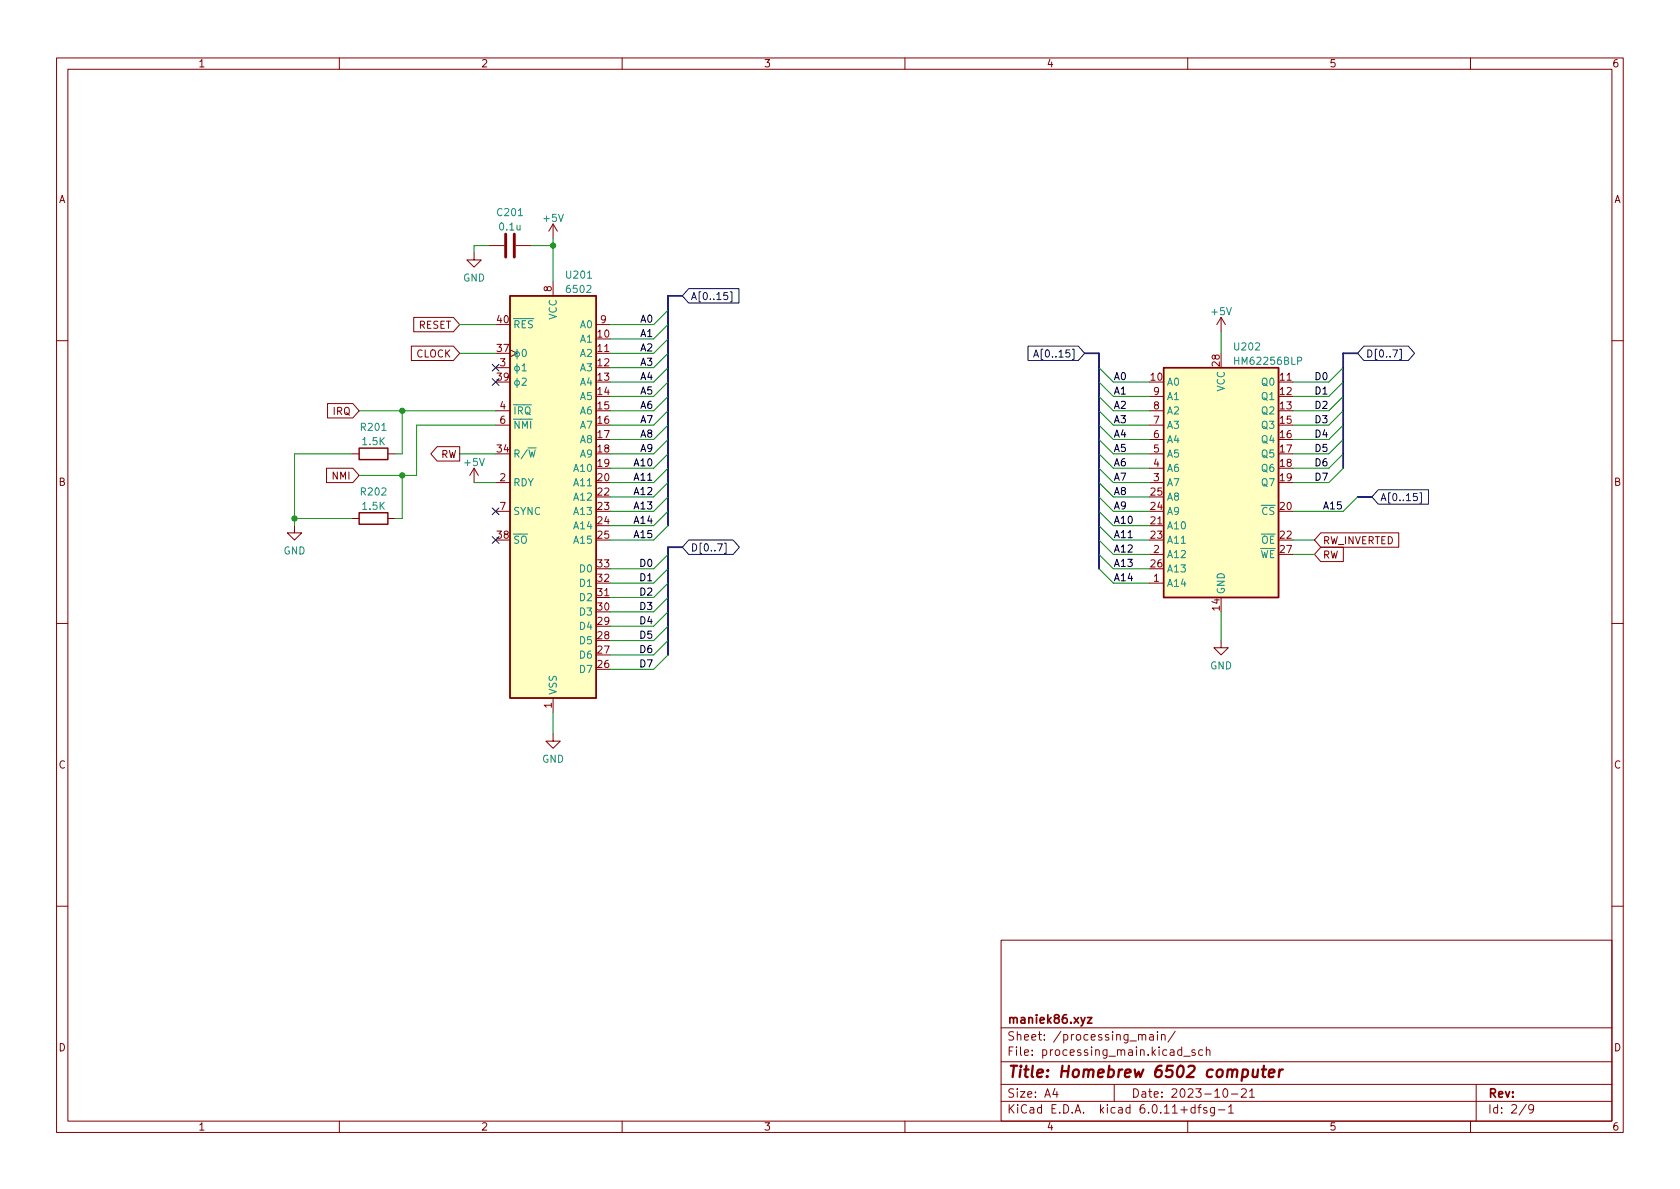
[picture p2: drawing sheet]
<svg xmlns="http://www.w3.org/2000/svg" width="297mm" height="210mm" viewBox="0 0 297 210" stroke-linecap="round" stroke-linejoin="round" font-family="sans-serif">
<g fill="none" stroke="#840000" stroke-width=".18">
<path d="M10 10.2h277v190.1h-277zM12 12.2h273v186.1h-273zM60 10.2v2M110 10.2v2M160 10.2v2M210 10.2v2M260 10.2v2M97.8 39.6l-.8 1.3M97.8 39.6v2.6M97.8 39.6l.8 1.3M73.2 56.1h7l1.1 1.3-1.1 1.3h-7zM83.8 44.7v1.3h1.3l-1.3 1.2-1.3-1.2h1.3"/>
<path d="M86.4 43.4h2.8M87.6 57.4h2.6M91.2 43.4h2.8M97.8 49.8v2.5M105.4 59.9h2.5M105.4 57.4h2.5M215.9 56.1v2.6M215.9 56.1l-.8 1.3M215.9 56.1l.8 1.3M10 60.2h2M57.9 71.4h4.5l1.1 1.2-1.1 1.3h-4.5zM72.7 61.2h7.5l1.1 1.3-1.1 1.2h-7.5z"/>
<path d="M77.3 79h4v2.5h-4l-1.1-1.2zM87.6 67.6h2.6M87.6 72.6h2.6M87.6 75.2h2.6M87.6 62.5h2.6M87.6 65h2.6M90.2 61.8l1.2 .7-1.2 .6M105.4 67.6h2.5M105.4 70.1h2.5M105.4 72.6h2.5M105.4 75.2h2.5M105.4 77.7h2.5"/>
<path d="M105.4 62.5h2.5M105.4 65h2.5M106.9 62.2h.7M203.2 67.6h2.5M203.2 70.1h2.5M203.2 72.6h2.5M203.2 75.2h2.5M203.2 77.7h2.5M215.9 62.5v2.5M226.1 67.6h2.5M226.1 70.1h2.5M226.1 72.6h2.5"/>
<path d="M226.1 75.2h2.5M226.1 77.7h2.5M227.6 67.2h.7M285 60.2h2M52.1 93v1.2h1.2l-1.2 1.3-1.3-1.3h1.3M57.7 82.8h4.7l1.1 1.3-1.1 1.2h-4.7zM62.2 80.3h1.3M62.2 91.7h1.3M68.6 80.3h1.2M68.6 91.7h1.2M83.8 82.8l-.7 1.3M83.8 82.8v2.5"/>
<path d="M83.8 82.8l.8 1.3M87.6 80.3h2.6M87.6 85.3h2.6M87.6 90.4h2.6M87.6 95.5h2.6M105.4 80.3h2.5M105.4 82.8h2.5M105.4 85.3h2.5M105.4 90.4h2.5M105.4 93h2.5M105.4 95.5h2.5M105.4 87.9h2.5"/>
<path d="M203.2 80.3h2.5M203.2 82.8h2.5M203.2 85.3h2.5M203.2 98h2.5M203.2 90.4h2.5M203.2 93h2.5M203.2 95.5h2.5M203.2 87.9h2.5M204.7 92.6h.7M226.1 80.3h2.5M226.1 82.8h2.5M226.1 85.3h2.5"/>
<path d="M226.1 98h2.5M226.1 90.4h2.5M226.1 95.5h2.5M233.5 96.8h4v2.5h-4l-1.1-1.3zM233.5 94.2h13.8v2.6h-13.8l-1.1-1.3zM10 110.2h2M105.4 103.1h2.5M105.4 100.6h2.5M105.4 118.4h2.5M105.4 115.8h2.5M105.4 113.3h2.5M105.4 110.7h2.5"/>
<path d="M105.4 108.2h2.5M105.4 105.7h2.5M106.9 105.3h.7M203.2 103.1h2.5M203.2 100.6h2.5M215.9 113.3v1.2h1.3l-1.3 1.3-1.3-1.3h1.3M215.9 105.7v2.5M285 110.2h2M97.8 129.8v1.3h1.3l-1.3 1.2-1.3-1.2h1.3M97.8 123.4v2.6M10 160.2h2M177 166.3h108v32h-108z"/>
<path d="M285 160.2h2M60 198.3v2M110 198.3v2M160 198.3v2M177 194.8h108M177 191.8h108M177 187.8h108M177 181.8h108M182.5 186.5v.1M182.5 185.7v.1M184.6 183.8v.1M184.6 183v.1"/>
<path d="M197 191.8v3M204.6 182.4v.2M204.6 182.9v1M205.4 183.1l.2-.2 .3 .1 .1 .9M205.4 182.9v1M207.8 182.4l-1.3 1.9M210 198.3v2M211.3 185.7l-.4-.1-.2 .2 .1 .3 .5 .1v.4h-.6M212.6 185.7l-.4-.1-.3 .3v.4l.2 .3h.5M213.3 185.8l.2-.2 .4 .1v.9M213.3 185.1v1.5M215.4 196.3h1.2"/>
<path d="M217.2 195.8l.4-.5v1.5M217.2 196.8h.9M217.7 193.5h1.2M219.5 192.7l.6-.2 .2 .2 .1 .3-1 1h1M220.9 193l.5-.5v1.5M220.9 194h.9M260 198.3v2M261 191.8v6.5M271.2 196l-.3 .3h-.3l-.3-.3 .1-.6 .5-.1 .2 .2a.99 .99 0 0 1-.4 1.3h-.3"/>
</g>
<path d="M192.3 179.9h.8l-.8 1h.8" fill="none" stroke="#840000" stroke-width=".3"/>
<g fill="none" stroke="#008484" stroke-width=".18">
<path d="M91.4 39.8l.1 .8 .3 .1 .2-.1M91.7 38.1h.7M92 39.8v.9M98.8 37.9l.4 1.3 .4-1.3M90.8 56.3h3.6M103.8 50.6l.4-.1 .3 .3-.8 .9h.8M103.9 49.2h.7M216.9 54.4l.4 1.3 .4-1.3M67.5 76.1h.7M90.8 71.6h3.2M91.4 61.8v1.7M91.4 64.3v1.7"/>
<path d="M91.4 66.9v1.7M91.8 74.5v1.3l-.7-1.3v1.3M92.3 64.7l.4-.4v1.3M92.3 67l.5-.1 .3 .3-.8 .9h.8M92.3 65.6h.8M92.4 75.8v-1.3l.4 .9 .4-.9v1.3M92.5 61.8h.1a.68 .68 0 0 1 .5 .6 .68 .68 0 0 1-.5 .7 .84 .84 0 0 1-.1-1.3zM93.4 79.2h1.4M93.8 74.5v1.3M222 60.7l.5-.1 .2 .4-.8 .9h.8M229.4 63.8h.6l.2-.2-.1-.3-.7-.1v1.2M84.8 81.1l.4 1.2 .4-1.2"/>
<path d="M90.8 94.4h2.5M91.7 94.9l-.5-.1-.1 .1v.4l.5 .2 .1 .3-.2 .3-.5-.1M92.3 95l.2-.2a.43 .43 0 0 1 .6 .4v.4a.42 .42 0 0 1-.5 .5 .42 .42 0 0 1-.4-.5zM223 89.4h2.5M223 94.4h2.5M224 89.8a.6 .6 0 0 0-.8 .5 .6 .6 0 0 0 .6 .7l.2-.1M225.2 89.8l-.4-.1-.2 .1v.4l.5 .2 .1 .4-.2 .2-.5-.1"/>
<circle cx="91.4" cy="62.6" r=".44"/>
<circle cx="91.4" cy="65.2" r=".44"/>
<circle cx="91.4" cy="67.7" r=".44"/>
</g>
<path d="M89.4 41.4v4.1M90.9 41.4v4.1" fill="none" stroke="#840000" stroke-width=".51"/>
<g fill="#ffffc2" stroke="#ffffc2" stroke-width=".18">
<path d="M205.7 65h20.4v40.7h-20.4z"/>
<path d="M90.2 52.3h15.2v71.1h-15.2z"/>
</g>
<path d="M90.2 52.3h15.2v71.1h-15.2zM63.5 79.2h5.1v2.1h-5.1zM205.7 65h20.4v40.7h-20.4zM63.5 90.7h5.1v2h-5.1z" fill="none" stroke="#840000" stroke-width=".25"/>
<g fill="none" stroke="#000084" stroke-width=".18">
<path d="M121.8 51h8.9v2.6h-8.9l-1.2-1.3zM128.6 51.7h-.6v.6l.1-.1 .5 .1 .1 .1-.1 .5-.2 .1-.4-.1M129.1 51.6h.3v1.8h-.3M87 64.4l1.2 1.2M87 66.9l1.2 1.3M88.2 64.4l-1.2 1.2M88.2 66.9l-1.2 1.3M181.8 61.2h8.9l1.1 1.3-1.1 1.2h-8.9zM189.1 61.9h-.6v.6l.1-.1h.5l.1 .2-.1 .4-.2 .1-.4-.1M189.6 61.8h.3v1.8h-.3M241.1 61.2h7.9l1.1 1.3-1.1 1.2h-7.9l-1.1-1.2zM247.5 61.8h.3v1.8h-.3"/>
<path d="M87 94.9l1.2 1.2M87 89.8l1.2 1.2M88.2 94.9l-1.2 1.2M88.2 89.8l-1.2 1.2M121.8 95.5h7.8l1.1 1.3-1.1 1.2h-7.8l-1.2-1.2zM128.1 96h.3v1.9h-.3M243.7 86.6h8.9v2.5h-8.9l-1.1-1.2zM250.5 87.3h-.6v.6l.2-.1h.4l.1 .2-.1 .4-.1 .1-.5-.1M251 87.2h.3v1.8h-.3"/>
</g>
<path d="M120.6 52.3h-2.5v40.7M191.8 62.5h2.5v38.1M240 62.5h-2.5v20.3M120.6 96.8h-2.5v19M240 87.9h2.6" fill="none" stroke="#000084" stroke-width=".3"/>
<g fill="none" stroke="#008400" stroke-width=".18">
<path d="M81.3 57.4h6.3M86.4 43.4h-2.6v1.3M94 43.4h3.8M97.8 42.2v7.6M118.1 54.9l-2.5 2.5h-7.7M118.1 59.9l-2.5 2.6h-7.7M118.1 57.4l-2.5 2.5h-7.7M215.9 58.7v3.8M63.5 72.6h24.1M71.1 72.6v7.7h-1.3M81.3 62.5h6.3M87.6 75.2h-13.9v8.9h-10.2"/>
<path d="M118.1 67.6l-2.5 2.5h-7.7M118.1 75.2l-2.5 2.5h-7.7M118.1 77.7l-2.5 2.6h-7.7M118.1 72.6l-2.5 2.6h-7.7M118.1 70.1l-2.5 2.5h-7.7M118.1 65l-2.5 2.6h-7.7M118.1 62.5l-2.5 2.5h-7.7M194.3 67.6l2.5 2.5h6.4M194.3 75.2l2.5 2.5h6.4M194.3 77.7l2.5 2.6h6.4M194.3 72.6l2.5 2.6h6.4M194.3 70.1l2.5 2.5h6.4"/>
<path d="M194.3 65l2.5 2.6h6.4M237.5 67.6l-2.6 2.5h-6.3M237.5 75.2l-2.6 2.5h-6.3M237.5 77.7l-2.6 2.6h-6.3M237.5 72.6l-2.6 2.6h-6.3M237.5 70.1l-2.6 2.5h-6.3M237.5 65l-2.6 2.6h-6.3M52.1 91.7h10.1M62.2 80.3h-10.1v12.7M71.1 84.1v7.6h-1.3M81.3 80.3h6.3M83.8 85.3h3.8"/>
<path d="M118.1 80.3l-2.5 2.5h-7.7M118.1 93l-2.5 2.5h-7.7M118.1 82.8l-2.5 2.5h-7.7M118.1 90.4l-2.5 2.6h-7.7M118.1 85.3l-2.5 2.6h-7.7M118.1 87.9l-2.5 2.5h-7.7M118.1 98l-2.5 2.6h-7.7M194.3 80.3l2.5 2.5h6.4M194.3 95.5l2.5 2.5h6.4M194.3 93l2.5 2.5h6.4M194.3 82.8l2.5 2.5h6.4M194.3 90.4l2.5 2.6h6.4"/>
<path d="M194.3 85.3l2.5 2.6h6.4M194.3 87.9l2.5 2.5h6.4M194.3 98l2.5 2.6h6.4M228.6 98h3.8M228.6 95.5h3.8M237.5 80.3l-2.6 2.5h-6.3M237.5 82.8l-2.6 2.5h-6.3M240 87.9l-2.5 2.5h-8.9M118.1 108.2l-2.5 2.5h-7.7M118.1 100.6l-2.5 2.5h-7.7M118.1 115.8l-2.5 2.6h-7.7M118.1 113.3l-2.5 2.5h-7.7"/>
<path d="M118.1 110.7l-2.5 2.6h-7.7M118.1 103.1l-2.5 2.6h-7.7M118.1 105.7l-2.5 2.5h-7.7M194.3 100.6l2.5 2.5h6.4M215.9 108.2v5.1M97.8 126v3.8"/>
</g>
<g fill="#008400" stroke="#008400" stroke-width=".18">
<circle cx="97.8" cy="43.4" r=".46"/>
<circle cx="71.1" cy="84.1" r=".46"/>
<circle cx="71.1" cy="72.6" r=".46"/>
<circle cx="52.1" cy="91.7" r=".46"/>
</g>
<g font-size="2.8" fill="#840000">
<text x="178" y="191.2">Title:</text>
<text x="187.3" y="191.2">Homebrew</text>
<text x="204.3" y="191.2">6502</text>
<text x="213.9" y="191.2">computer</text>
</g>
<g font-size="2.1" fill="#840000">
<text x="178" y="184.5">Sheet:</text>
<text x="178" y="181.5">maniek86.xyz</text>
<text x="186.2" y="184.5">/processing_main/</text>
<text x="178" y="187.2">File:</text>
<text x="184.4" y="187.2">processing_main.kicad_sch</text>
<text x="178" y="197.4">KiCad</text>
<text x="178" y="194.6">Size:</text>
<text x="184.7" y="194.6">A4</text>
<text x="185.7" y="197.4">E.D.A.</text>
<text x="194.6" y="197.4">kicad</text>
<text x="200" y="194.6">Date:</text>
<text x="201.8" y="197.4">6.0.11+dfsg-1</text>
<text x="207" y="194.6">2023-10-21</text>
<text x="263" y="194.6">Rev:</text>
<text x="263" y="197.4">Id:</text>
<text x="267.1" y="197.4">2/9</text>
</g>
<g font-size="1.8" fill="#840000">
<text x="35" y="12.3">1</text>
<text x="85" y="12.3">2</text>
<text x="135" y="12.3">3</text>
<text x="185" y="12.3">4</text>
<text x="235" y="12.3">5</text>
<text x="285" y="12.3">6</text>
<text x="10.4" y="36.3">A</text>
<text x="285.4" y="36.3">A</text>
<text x="97.5" y="51.7" transform="rotate(-90 97.5 51.7)">8</text>
<text x="74" y="58.5">RESET</text>
<text x="87.6" y="57.1">40</text>
<text x="105.4" y="59.7">10</text>
<text x="106" y="57.1">9</text>
<text x="73.5" y="63.6">CLOCK</text>
<text x="87.6" y="62.2">37</text>
<text x="88.2" y="64.8">3</text>
<text x="105.4" y="62.2">11</text>
<text x="105.4" y="64.8">12</text>
<text x="215.6" y="65" transform="rotate(-90 215.6 65)">28</text>
<text x="87.6" y="67.3">39</text>
<text x="105.4" y="67.3">13</text>
<text x="105.4" y="69.8">14</text>
<text x="203.2" y="67.3">10</text>
<text x="203.8" y="69.8">9</text>
<text x="226" y="67.3">11</text>
<text x="226" y="69.8">12</text>
<text x="58.7" y="73.8">IRQ</text>
<text x="88.2" y="72.4">4</text>
<text x="88.2" y="74.9">6</text>
<text x="105.4" y="72.4">15</text>
<text x="105.4" y="74.9">16</text>
<text x="105.4" y="77.5">17</text>
<text x="203.8" y="77.5">6</text>
<text x="203.8" y="74.9">7</text>
<text x="203.8" y="72.4">8</text>
<text x="226" y="72.4">13</text>
<text x="226" y="74.9">15</text>
<text x="226" y="77.5">16</text>
<text x="77.9" y="81.4">RW</text>
<text x="87.6" y="80">34</text>
<text x="105.4" y="80">18</text>
<text x="105.4" y="82.5">19</text>
<text x="203.8" y="82.5">4</text>
<text x="203.8" y="80">5</text>
<text x="226" y="80">17</text>
<text x="226" y="82.5">18</text>
<text x="10.3" y="86.3">B</text>
<text x="58.5" y="85.2">NMI</text>
<text x="88.2" y="85.1">2</text>
<text x="105.4" y="85.1">20</text>
<text x="105.4" y="87.6">22</text>
<text x="203.2" y="87.6">25</text>
<text x="203.8" y="85.1">3</text>
<text x="226" y="85.1">19</text>
<text x="285.3" y="86.3">B</text>
<text x="87.6" y="95.2">38</text>
<text x="88.2" y="90.2">7</text>
<text x="105.4" y="90.2">23</text>
<text x="105.4" y="92.7">24</text>
<text x="105.4" y="95.2">25</text>
<text x="203.2" y="92.7">21</text>
<text x="203.2" y="95.2">23</text>
<text x="203.2" y="90.2">24</text>
<text x="226" y="90.2">20</text>
<text x="226" y="95.2">22</text>
<text x="105.4" y="100.3">33</text>
<text x="203.2" y="100.3">26</text>
<text x="203.8" y="97.8">2</text>
<text x="226" y="97.8">27</text>
<text x="233.8" y="99.2">RW</text>
<text x="233.8" y="96.6">RW_INVERTED</text>
<text x="105.4" y="107.9">30</text>
<text x="105.4" y="105.4">31</text>
<text x="105.4" y="102.9">32</text>
<text x="203.8" y="102.9">1</text>
<text x="105.4" y="113">28</text>
<text x="105.4" y="110.5">29</text>
<text x="215.6" y="108.2" transform="rotate(-90 215.6 108.2)">14</text>
<text x="105.4" y="118.1">26</text>
<text x="105.4" y="115.6">27</text>
<text x="97.5" y="125.4" transform="rotate(-90 97.5 125.4)">1</text>
<text x="10.3" y="136.3">C</text>
<text x="285.3" y="136.3">C</text>
<text x="10.3" y="186.3">D</text>
<text x="285.3" y="186.3">D</text>
<text x="35" y="200.3">1</text>
<text x="85" y="200.3">2</text>
<text x="135" y="200.3">3</text>
<text x="185" y="200.3">4</text>
<text x="235" y="200.3">5</text>
<text x="285" y="200.3">6</text>
</g>
<g font-size="1.8" fill="#008484">
<text x="87.6" y="38.6">C201</text>
<text x="88" y="41.1">0.1u</text>
<text x="95.8" y="39.6">+5V</text>
<text x="81.8" y="50.2">GND</text>
<text x="99.8" y="49.6">U201</text>
<text x="99.8" y="52.2">6502</text>
<text x="90.7" y="58.4">~{RES}</text>
<text x="98.8" y="56.6" transform="rotate(-90 98.8 56.6)">VCC</text>
<text x="102.5" y="58.4">A0</text>
<text x="213.9" y="56.1">+5V</text>
<text x="102.5" y="61">A1</text>
<text x="102.5" y="63.5">A2</text>
<text x="217.9" y="62.3">U202</text>
<text x="217.9" y="64.9">HM62256BLP</text>
<text x="102.5" y="66">A3</text>
<text x="102.5" y="68.6">A4</text>
<text x="102.5" y="71.1">A5</text>
<text x="206.2" y="68.6">A0</text>
<text x="206.2" y="71.1">A1</text>
<text x="216.9" y="69.3" transform="rotate(-90 216.9 69.3)">VCC</text>
<text x="222.9" y="68.6">Q0</text>
<text x="222.9" y="71.1">Q1</text>
<text x="63.5" y="76.6">R201</text>
<text x="90.7" y="73.7">~{IRQ}</text>
<text x="102.5" y="73.7">A6</text>
<text x="102.5" y="76.2">A7</text>
<text x="206.2" y="76.2">A3</text>
<text x="206.2" y="73.7">A2</text>
<text x="222.9" y="73.7">Q2</text>
<text x="222.9" y="76.2">Q3</text>
<text x="63.8" y="79.1">1.5K</text>
<text x="81.8" y="82.8">+5V</text>
<text x="90.7" y="81.3">R/~{W}</text>
<text x="101.2" y="83.8">A10</text>
<text x="102.5" y="78.7">A8</text>
<text x="102.5" y="81.3">A9</text>
<text x="206.2" y="83.8">A6</text>
<text x="206.2" y="81.3">A5</text>
<text x="206.2" y="78.7">A4</text>
<text x="222.9" y="78.7">Q4</text>
<text x="222.9" y="81.3">Q5</text>
<text x="222.9" y="83.8">Q6</text>
<text x="63.5" y="88">R202</text>
<text x="90.7" y="86.4">RDY</text>
<text x="101.2" y="86.4">A11</text>
<text x="101.2" y="88.9">A12</text>
<text x="206.2" y="88.9">A8</text>
<text x="206.2" y="86.4">A7</text>
<text x="222.9" y="86.4">Q7</text>
<text x="63.8" y="90.5">1.5K</text>
<text x="90.7" y="91.4">SYNC</text>
<text x="101.2" y="91.4">A13</text>
<text x="101.2" y="94">A14</text>
<text x="206.2" y="94">A10</text>
<text x="206.2" y="91.4">A9</text>
<text x="50.1" y="98.4">GND</text>
<text x="101.2" y="96.5">A15</text>
<text x="102.3" y="101.6">D0</text>
<text x="206.2" y="99.1">A12</text>
<text x="206.2" y="96.5">A11</text>
<text x="206.2" y="101.6">A13</text>
<text x="222.8" y="99.1">~{WE}</text>
<text x="222.9" y="96.5">~{OE}</text>
<text x="102.3" y="106.7">D2</text>
<text x="102.3" y="104.1">D1</text>
<text x="206.2" y="104.1">A14</text>
<text x="216.9" y="105.2" transform="rotate(-90 216.9 105.2)">GND</text>
<text x="102.3" y="111.8">D4</text>
<text x="102.3" y="109.2">D3</text>
<text x="102.3" y="119.4">D7</text>
<text x="102.3" y="116.8">D6</text>
<text x="102.3" y="114.3">D5</text>
<text x="213.9" y="118.7">GND</text>
<text x="98.8" y="122.9" transform="rotate(-90 98.8 122.9)">VSS</text>
<text x="95.8" y="135.3">GND</text>
</g>
<g font-size="1.8" fill="#000084">
<text x="122.1" y="53.4">A[0..15]</text>
<text x="182.6" y="63.6">A[0..15]</text>
<text x="241.5" y="63.6">D[0..7]</text>
<text x="244" y="89">A[0..15]</text>
<text x="122.1" y="97.9">D[0..7]</text>
</g>
<g font-size="1.8">
<text x="113.1" y="57">A0</text>
<text x="113.1" y="59.6">A1</text>
<text x="113.1" y="62.1">A2</text>
<text x="113.1" y="64.7">A3</text>
<text x="113.1" y="67.2">A4</text>
<text x="113.1" y="69.7">A5</text>
<text x="196.8" y="67.2">A0</text>
<text x="196.8" y="69.7">A1</text>
<text x="232.3" y="69.7">D1</text>
<text x="232.3" y="67.2">D0</text>
<text x="113.1" y="77.4">A8</text>
<text x="113.1" y="74.8">A7</text>
<text x="113.1" y="72.3">A6</text>
<text x="196.8" y="74.8">A3</text>
<text x="196.8" y="77.4">A4</text>
<text x="196.8" y="72.3">A2</text>
<text x="232.3" y="74.8">D3</text>
<text x="232.3" y="77.4">D4</text>
<text x="232.3" y="72.3">D2</text>
<text x="111.9" y="82.4">A10</text>
<text x="113.1" y="79.9">A9</text>
<text x="196.8" y="82.4">A6</text>
<text x="196.8" y="79.9">A5</text>
<text x="232.3" y="79.9">D5</text>
<text x="232.3" y="82.4">D6</text>
<text x="111.9" y="87.5">A12</text>
<text x="111.9" y="85">A11</text>
<text x="196.8" y="85">A7</text>
<text x="196.8" y="87.5">A8</text>
<text x="232.3" y="85">D7</text>
<text x="111.9" y="92.6">A14</text>
<text x="111.9" y="95.1">A15</text>
<text x="111.9" y="90.1">A13</text>
<text x="196.8" y="90.1">A9</text>
<text x="196.8" y="92.6">A10</text>
<text x="196.8" y="95.1">A11</text>
<text x="233.8" y="90.1">A15</text>
<text x="112.9" y="100.2">D0</text>
<text x="196.8" y="100.2">A13</text>
<text x="196.8" y="97.7">A12</text>
<text x="112.9" y="107.8">D3</text>
<text x="112.9" y="105.3">D2</text>
<text x="112.9" y="102.8">D1</text>
<text x="196.8" y="102.8">A14</text>
<text x="112.9" y="112.9">D5</text>
<text x="112.9" y="110.4">D4</text>
<text x="112.9" y="118">D7</text>
<text x="112.9" y="115.5">D6</text>
</g>
</svg>
